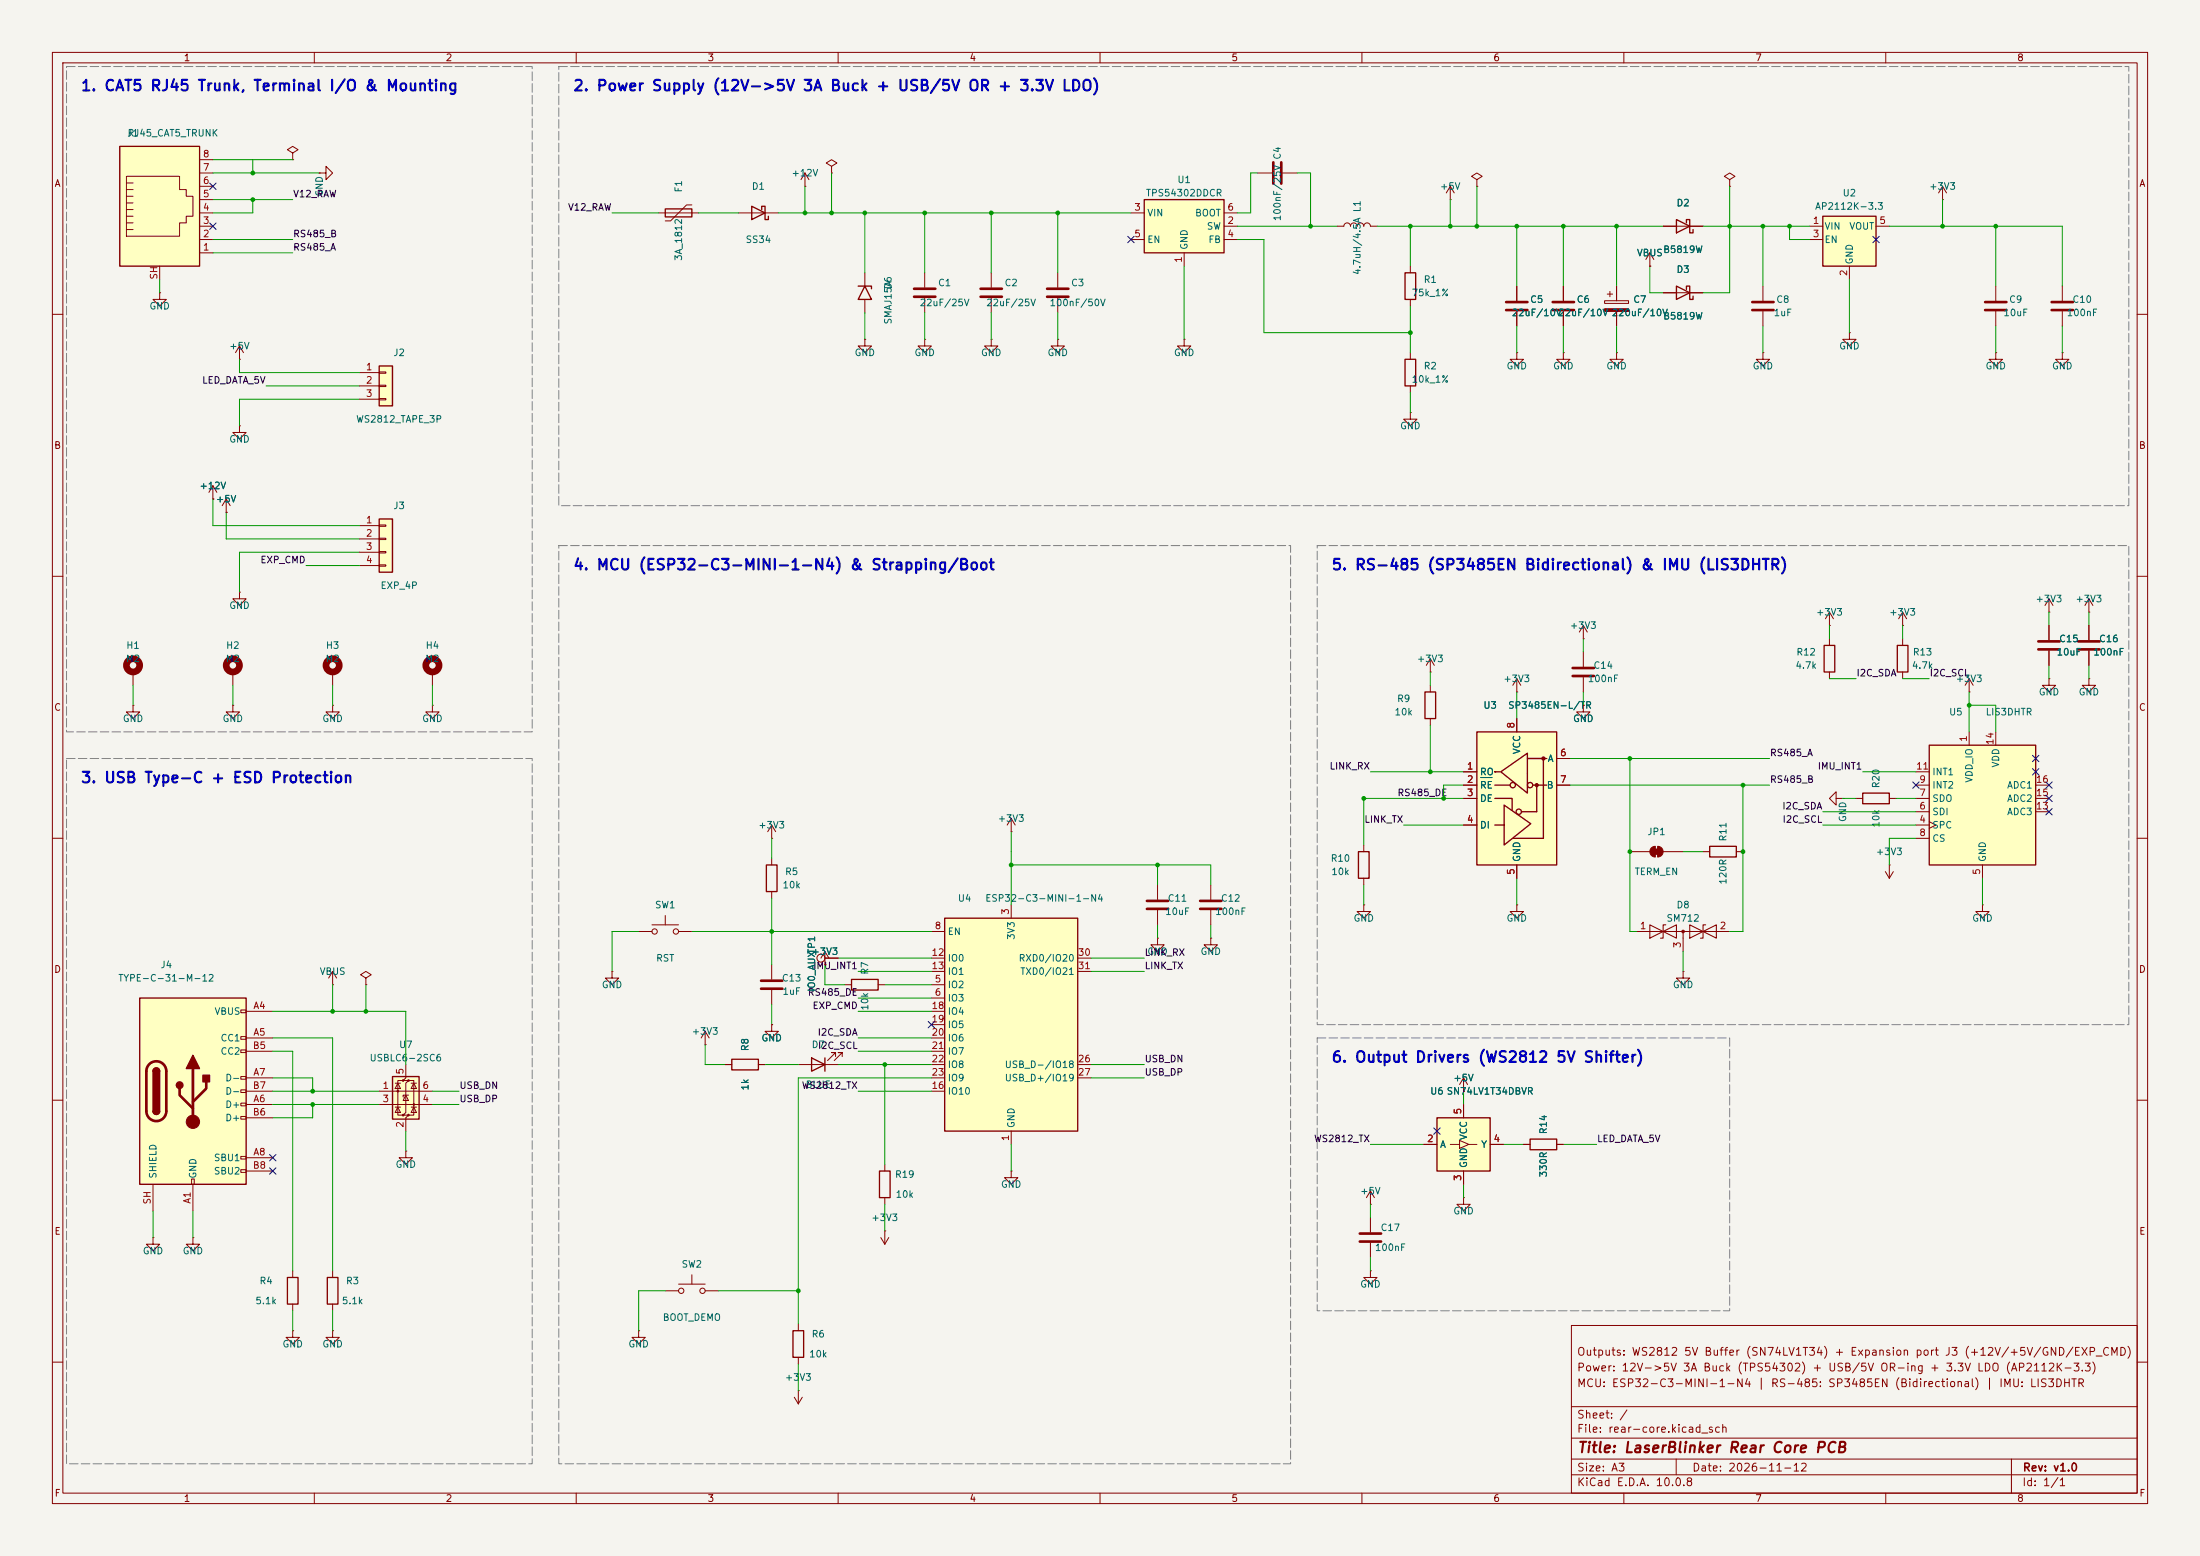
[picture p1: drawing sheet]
<svg xmlns="http://www.w3.org/2000/svg" width="420mm" height="297mm" viewBox="0 0 420 297" stroke-linecap="round" stroke-linejoin="round" font-family="sans-serif">
<path d="M0 0h420v297h-420z" fill="#f5f4ef" stroke="#f5f4ef" stroke-width=".19"/>
<g fill="none" stroke="#840000" stroke-width=".19">
<path d="M10 10h400v277h-400zM12 12h396v273h-396zM60 10v2M110 10v2M160 10v2M210 10v2M260 10v2M310 10v2M360 10v2M132.1 39.1h-1l-3.1 3.1h-1M153.7 35.6h.1M153.7 33l-.8 1.3"/>
<path d="M153.7 33l.7 1.3M153.7 33v2.6M158.7 31.8l1.1-.7-1.1-.6-1 .6 1 .7v1.2M158.7 33h.1M240 33h2.8M244.9 33h2.7M276.9 38.1h.1M276.9 35.6l-.8 1.2M276.9 35.6l.7 1.2M276.9 35.6v2.5M281.9 34.3l1.1-.6-1.1-.7-1 .7 1 .6v1.3M281.9 35.6h.1"/>
<path d="M330.2 34.3l1-.6-1-.7-1 .7 1 .6v1.3M330.2 35.6h.1M125.7 40.6h7.6M141 40.6h7.6M165.1 52.1v2.5M165.1 57.2v2.5M176.5 52.1v2.8M176.5 56.9v2.8M189.2 52.1v2.8M189.2 56.9v2.8M255.3 43.2h1.2a.64 .64 0 0 1 .7-.7 .64 .64 0 0 1 .6 .7 .64 .64 0 0 1 .6-.7 .64 .64 0 0 1 .7 .7 .64 .64 0 0 1 .6-.7 .64 .64 0 0 1 .6 .7 .64 .64 0 0 1 .7-.7 .64 .64 0 0 1 .6 .7h1.3M269.2 50.8v1.3"/>
<path d="M269.2 57.2v1.2M289.6 54.6v2.8M289.6 59.4v2.8M298.4 54.6v2.8M298.4 59.4v2.8M306.3 57.4h4.6v.5h-4.6zM306.8 56.1h1M307.3 55.6v1M308.6 54.6v2.8M308.6 59.4v2.8M315 50.8h.1M315 48.3l-.8 1.2"/>
<path d="M315 48.3l.7 1.2M315 48.3v2.5M317.5 55.9h7.6M336.5 54.6v2.8M336.5 59.4v2.8M10 60h2M165.1 64.8v1.2h1.3l-1.3 1.3-1.3-1.3h1.3M165.1 64.8h.1M176.5 64.8v1.2h1.3l-1.3 1.3-1.2-1.3h1.2M176.5 64.8h.1M189.2 64.8v1.2h1.3l-1.3 1.3-1.2-1.3h1.2M189.2 64.8h.1"/>
<path d="M269.2 78.7v1.3h1.3l-1.3 1.3-1.2-1.3h1.2M269.2 78.7h.1M269.2 67.3v1.3M269.2 73.7v1.2M289.6 67.3v1.3h1.2l-1.2 1.3-1.3-1.3h1.3M289.6 67.3h.1M298.4 67.3v1.3h1.3l-1.3 1.3-1.2-1.3h1.2M298.4 67.3h.1M308.6 67.3v1.3h1.3l-1.3 1.3-1.3-1.3h1.3M308.6 67.3h.1M336.5 67.3v1.3h1.3l-1.3 1.3-1.2-1.3h1.2M336.5 67.3h.1"/>
<path d="M408 60h2M10 110h2M391.2 116.8h.1M391.2 114.3l-.8 1.3M391.2 114.3l.7 1.3M391.2 114.3v2.5M398.8 116.8h.1M398.8 114.3l-.8 1.3M398.8 114.3l.7 1.3M398.8 114.3v2.5M408 110h2M349.2 121.9v1.3"/>
<path d="M349.2 128.3v1.2M398.8 129.5v1.3h1.2l-1.2 1.3-1.3-1.3h1.3M398.8 129.5h.1M10 160h2M408 160h2M10 210h2M408 210h2M300 253h108v32h-108zM10 260h2M300 278.5h108M300 274.5h108M300 268.5h108"/>
<path d="M320 278.5v3M384 278.5v6.5M408 260h2M60 285v2M110 285v2M160 285v2M210 285v2M260 285v2M300 281.5h108M310 285v2M360 285v2"/>
</g>
<path d="M127 39.9h5.1v1.5h-5.1zM143.5 39.4l2.5 1.2-2.5 1.3zM145.4 40v-.6h.6v2.5h.7v-.6M163.8 54.6h2.6v.5M165.1 54.6l1.3 2.6h-2.6zM268.2 52.1h2.1v5.1h-2.1zM320 54.6l2.6 1.3-2.6 1.3zM321.9 55.2v-.6h.7v2.6h.6v-.7M268.2 68.6h2.1v5.1h-2.1zM348.2 123.2h2.1v5.1h-2.1z" fill="none" stroke="#840000" stroke-width=".25"/>
<path d="M243.1 31v4.1M244.6 31v4.1M174.5 55.1h4.1M174.5 56.6h4.1M187.2 55.1h4.1M187.2 56.6h4.1M287.5 57.7h4.1M287.5 59.2h4.1M296.4 57.7h4.1M296.4 59.2h4.1M334.5 57.7h4.1M334.5 59.2h4.1" fill="none" stroke="#840000" stroke-width=".51"/>
<path d="M306.3 58.9h4.6v.5h-4.6z" fill="#840000" stroke="#840000" stroke-width=".19"/>
<path d="M218.4 38.1h15.3v10.2h-15.3z" fill="#ffffc2"/>
<path d="M218.4 38.1h15.3v10.2h-15.3z" fill="none" stroke="#840000" stroke-width=".25"/>
<g fill="none" stroke="#840000" stroke-width=".19">
<path d="M201.9 52.1v2.8M201.9 56.9v2.8M215.9 40.6h2.5M215.9 45.7h2.5M226.1 48.3v2.5M233.7 43.2h2.5M233.7 40.6h2.5M233.7 45.7h2.5M201.9 64.8v1.2h1.3l-1.3 1.3-1.2-1.3h1.2M201.9 64.8h.1M226.1 64.8v1.2h1.2l-1.2 1.3-1.3-1.3h1.3M226.1 64.8h.1"/>
<path d="M398.8 119.4v2.8M302.3 134.6v1.3h1.2l-1.2 1.3-1.3-1.3h1.3M302.3 134.6h.1M398.8 124.2v2.8M63.5 188h.1M63.5 185.4l-.8 1.3M63.5 185.4l.8 1.3M63.5 185.4v2.6M69.8 186.7l1.1-.6-1.1-.7-1 .7 1 .6v1.3M69.8 188h.1"/>
</g>
<path d="M199.9 55.1h4.1M199.9 56.6h4.1M396.7 122.4h4.1M396.7 124h4.1" fill="none" stroke="#840000" stroke-width=".51"/>
<path d="M74.9 205.5h5.1v8.1h-5.1z" fill="#ffffc2"/>
<g fill="#840000">
<circle cx="75.9" cy="208.3" r=".25"/>
<circle cx="77" cy="206.2" r=".25"/>
<circle cx="77" cy="212.9" r=".25"/>
<circle cx="78" cy="206.2" r=".25"/>
<circle cx="78" cy="212.9" r=".25"/>
<circle cx="79" cy="210.8" r=".25"/>
</g>
<g fill="none" stroke="#840000" stroke-width=".19">
<path d="M72.4 208.3h10.1M72.4 210.8h10.1M75.4 211.3h1.1M75.4 206.8h1.1M75.9 206.8l.6 1h-1.1zM75.9 211.3l.6 1h-1.1zM77 206.2h-1.1v6.7h1.1M77.5 203.2v2.5l-.5 .5h1l-.5 .6v5.5l-.5 .6h1l-.5 .5v2.5M77.5 209l.5 1.1h-1zM78 209h-1v.4M78 206.2h1v6.7h-1M78.5 211.3h1"/>
<path d="M78.5 206.8h1M79 206.8l.5 1h-1zM79 211.3l.5 1h-1z"/>
</g>
<path d="M74.9 205.5h5.1v8.1h-5.1z" fill="none" stroke="#840000" stroke-width=".25"/>
<path d="M26.7 190.5h20.3v35.6h-20.3z" fill="#ffffc2"/>
<g fill="none" stroke="#840000" stroke-width=".19">
<path d="M273 128.3h.1M273 125.7l-.7 1.3M273 125.7l.8 1.3M273 125.7v2.6M273 130.8v1.3M273 137.2v1.2M289.6 132.1h.1M289.6 129.5l-.8 1.3M289.6 129.5l.7 1.3M289.6 129.5v2.6M302.3 124.5v2.8M302.3 129.3v2.8"/>
<path d="M46 192.8h1v.5h-1zM46 197.9h1v.5h-1zM47 193h5.1M47 198.1h5.1M46 200.4h1v.5h-1zM46 205.5h1v.5h-1zM46 208h1v.5h-1zM46 210.6h1v.5h-1zM46 213.1h1v.5h-1zM47 210.8h5.1M47 205.7h5.1M47 200.7h5.1"/>
<path d="M47 213.4h5.1M47 208.3h5.1M29.2 236.2v1.3h1.3l-1.3 1.3-1.3-1.3h1.3M29.2 236.2h.1M29.2 226.1v5M36.6 225h.5v1.1h-.5zM36.8 236.2v1.3h1.3l-1.3 1.3-1.2-1.3h1.2M36.8 236.2h.1M36.8 226.1v5M46 220.7h1v.5h-1zM46 223.3h1v.5h-1zM47 221h5.1"/>
<path d="M47 223.5h5.1"/>
</g>
<path d="M272 132.1h2.1v5.1h-2.1zM26.7 190.5h20.3v35.6h-20.3zM29.2 204.5a.64 .64 0 0 1 .6-.7 .64 .64 0 0 1 .7 .7M29.2 212.1a.64 .64 0 0 0 .6 .6 .64 .64 0 0 0 .7-.6" fill="none" stroke="#840000" stroke-width=".25"/>
<path d="M300.2 127.5h4.1M300.2 129h4.1M28.5 203.1a1.9 1.9 0 0 1 2.1-.4 1.9 1.9 0 0 1 1.1 1.8v7.6a1.91 1.91 0 0 1-1.9 1.9 1.91 1.91 0 0 1-1.9-1.9v-7.8l.2-.6zM34.3 207.8v1.2l2.5 2.6M36.8 204v10.1M39.4 206.5v1.3l-2.6 2.5" fill="none" stroke="#840000" stroke-width=".51"/>
<g fill="#840000" stroke="#840000" stroke-width=".25">
<path d="M29.2 204.5h1.3v7.6h-1.3z"/>
<path d="M29.4 204a.64 .64 0 0 1 .7-.1 .64 .64 0 0 1 .4 .6h-1.3z"/>
<path d="M29.2 212.1h1.3a.64 .64 0 0 1-.7 .6 .64 .64 0 0 1-.6-.6z"/>
<path d="M36.8 201.4l1.3 2.6h-2.5z"/>
<path d="M38.7 205.2h1.3v1.3h-1.3z"/>
<circle cx="34.3" cy="207.1" r=".63"/>
</g>
<circle cx="36.8" cy="214.1" r="1.27" fill="#840000" stroke="#840000" stroke-width=".19"/>
<path d="M281.9 139.7h15.3v25.4h-15.3z" fill="#ffffc2"/>
<g fill="none" stroke="#840000" stroke-width=".25">
<path d="M281.9 139.7h15.3v25.4h-15.3zM285.4 152.4h3.3v2.3M285.4 149.9h2.9M285.4 157.5h1.6M285.5 147.3h-.1h1M286.5 147.3l5.1-3.5v7.6zM287.1 153.7l5.1 3.5-5.1 4.1zM291.6 144.8h3.7M292.6 149.9h2.7M293.4 149.9v5h-3M294.6 144.8v15.2h-5.7M259.3 162.6h2.1v5h-2.1z"/>
<path d="M326.4 161.5h5.1v2.1h-5.1z"/>
<circle cx="288.8" cy="149.9" r=".51"/>
<circle cx="289.9" cy="154.9" r=".51"/>
<circle cx="292.1" cy="149.9" r=".51"/>
</g>
<g fill="#840000" stroke="#840000" stroke-width=".25">
<circle cx="293.4" cy="149.9" r=".28"/>
<circle cx="294.6" cy="144.8" r=".28"/>
</g>
<g fill="none" stroke="#840000" stroke-width=".19">
<path d="M302.3 119.4l-.8 1.3M302.3 119.4l.7 1.3M302.3 119.4v2.5M349.2 119.4h.1M349.2 116.8l-.7 1.3M349.2 116.8l.8 1.3M349.2 116.8v2.6M363.2 119.4h.1M363.2 116.8l-.7 1.3M363.2 116.8l.8 1.3M363.2 116.8v2.6M289.6 137.2v2.5"/>
<path d="M302.3 121.9h.1M279.4 147.3h2.5M279.4 149.9h2.5M279.4 152.4h2.5M279.4 157.5h2.5M297.2 149.9h2.5M297.2 144.8h2.5M260.3 172.7v1.3h1.3l-1.3 1.3-1.2-1.3h1.2M260.3 172.7h.1M260.3 161.3v1.3M260.3 167.6v1.3M289.6 172.7v1.3h1.2l-1.2 1.3-1.3-1.3h1.3"/>
<path d="M289.6 172.7h.1M289.6 165.1v2.5M311.1 162.6h3.9M312.4 177.8h17.8M316 161.5v2.1M316.5 161.5v2.1M317.5 162.6h3.8M321.3 177.8v3.8M325.1 162.6h1.3M331.5 162.6h1.2M321.3 185.4v1.3h1.3l-1.3 1.3-1.3-1.3h1.3M321.3 185.4h.1"/>
<path d="M279.4 208.3h.1M279.4 205.7l-.8 1.3M279.4 205.7l.8 1.3M279.4 205.7v2.6M261.6 232.4v2.8M261.6 237.2v2.8"/>
</g>
<path d="M282.7 148.4h2.1" fill="none" stroke="#006464" stroke-width=".19"/>
<path d="M315 176.5v2.6l5-2.6v2.6zM318 176.5h-.5v2.6h-.5M322.6 176.5l5.1 2.6v-2.6l-5.1 2.6zM325.6 176.5h-.5v2.6h-.5" fill="none" stroke="#840000" stroke-width=".2"/>
<g fill="#840000" stroke="#840000" stroke-width=".19">
<path d="M315.7 162.1h1v1h-1z"/>
<path d="M315.3 161.8l.7-.3v2.1a1.02 1.02 0 0 1-1-.7 1.02 1.02 0 0 1 .3-1.1z"/>
<path d="M316.5 161.5a1.02 1.02 0 0 1 1 1.1 1.02 1.02 0 0 1-1 1z"/>
<circle cx="321.3" cy="177.8" r=".25"/>
</g>
<path d="M259.6 235.5h4.1M259.6 237h4.1" fill="none" stroke="#840000" stroke-width=".51"/>
<path d="M274.3 213.4h10.2v10.1h-10.2z" fill="#ffffc2"/>
<path d="M274.3 213.4h10.2v10.1h-10.2zM292.1 217.4h5.1v2.1h-5.1zM54.9 243.8h2v5.1h-2zM62.5 243.8h2v5.1h-2z" fill="none" stroke="#840000" stroke-width=".25"/>
<g fill="none" stroke="#840000" stroke-width=".19">
<path d="M44.4 128.3v2.5M359.9 166.4l.8 1.2M360.7 165.1h.1M360.7 165.1v2.5M361.4 166.4l-.7 1.2M378.5 172.7v1.3h1.2l-1.2 1.3-1.3-1.3h1.3M378.5 172.7h.1M77.5 219.7v1.3h1.2l-1.2 1.2-1.3-1.2h1.3M77.5 219.7h.1M271.8 218.4h2.5M276.9 218.4h1.7M278.6 217.7l1.8 .7-1.8 .8z"/>
<path d="M279.4 210.8v2.6M280.4 218.4h1.5M284.5 218.4h2.5M290.8 218.4h1.3M297.2 218.4h1.2M261.6 229.9h.1M261.6 227.3l-.7 1.3M261.6 227.3l.8 1.3M261.6 227.3v2.6M279.4 228.6v1.3h1.3l-1.3 1.2-1.3-1.2h1.3M279.4 228.6h.1M279.4 223.5v2.6"/>
<path d="M55.9 254v1.3h1.2l-1.2 1.2-1.3-1.2h1.3M55.9 254h.1M55.9 242.6v1.2M55.9 248.9v1.3M63.5 254v1.3h1.3l-1.3 1.2-1.3-1.2h1.3M63.5 254h.1M63.5 242.6v1.2M63.5 248.9v1.3M261.6 242.6v1.2h1.3l-1.3 1.3-1.3-1.3h1.3M261.6 242.6h.1"/>
</g>
<circle cx="44.4" cy="127" r="1.27" fill="none" stroke="#840000" stroke-width="1.3"/>
<path d="M368.3 142.2h20.3v22.9h-20.3z" fill="#ffffc2"/>
<path d="M362.2 123.2h2v5.1h-2zM355.6 151.4h5.1v2h-5.1zM368.3 142.2h20.3v22.9h-20.3z" fill="none" stroke="#840000" stroke-width=".25"/>
<g fill="none" stroke="#840000" stroke-width=".19">
<path d="M381 54.6v2.8M381 59.4v2.8M353.1 63.5v1.3h1.2l-1.2 1.2-1.3-1.2h1.3M353.1 63.5h.1M381 67.3v1.3h1.3l-1.3 1.3-1.3-1.3h1.3M381 67.3h.1M391.2 119.4v2.8M363.2 121.9v1.3M363.2 128.3v1.2M375.9 132.1h.1M375.9 129.5v2.6M375.9 139.7v2.5"/>
<path d="M375.9 129.5l-.7 1.3M375.9 129.5l.8 1.3M381 139.7v2.5M391.2 129.5v1.3h1.2l-1.2 1.3-1.3-1.3h1.3M391.2 129.5h.1M391.2 124.2v2.8M350.5 152.4v-1.3l-1.3 1.3 1.3 1.3v-1.3h1.3M351.8 152.4h.1M354.3 152.4h1.3M360.7 152.4h1.2M365.8 157.5h2.5M365.8 154.9h2.5"/>
<path d="M365.8 152.4h2.5M365.8 149.9h2.5M365.8 147.3h2.5M368.3 156.8l1.3 .7-1.3 .6M388.6 154.9h2.6M388.6 152.4h2.6M388.6 149.9h2.6M365.8 160h2.5M378.5 165.1v2.5"/>
</g>
<path d="M379 57.7h4M379 59.2h4M389.1 122.4h4.1M389.1 124h4.1" fill="none" stroke="#840000" stroke-width=".51"/>
<path d="M348 41.3h10.1v9.5h-10.1z" fill="#ffffc2"/>
<path d="M320 41.9l2.6 1.3-2.6 1.3zM321.9 42.5v-.6h.7v2.6h.6v-.7M348 41.3h10.1v9.5h-10.1zM162.6 186.9h5v2.1h-5z" fill="none" stroke="#840000" stroke-width=".25"/>
<g fill="none" stroke="#840000" stroke-width=".19">
<path d="M370.8 38.1h.1M370.8 35.6l-.7 1.2M370.8 35.6l.8 1.2M370.8 35.6v2.5M317.5 43.2h7.6M345.4 43.2h2.6M345.4 45.7h2.6M353.1 50.8v2.5M358.1 43.2h2.6M393.7 54.6v2.8M393.7 59.4v2.8M393.7 67.3v1.3h1.3l-1.3 1.3-1.3-1.3h1.3"/>
<path d="M393.7 67.3h.1M193 158.8h.1M193 156.2l-.7 1.3M193 156.2l.8 1.3M193 156.2v2.6M221 179.1v1.2h1.2l-1.2 1.3-1.3-1.3h1.3M221 179.1h.1M221 168.9v2.8M221 173.7v2.8M231.1 179.1v1.2h1.3l-1.3 1.3-1.2-1.3h1.2M231.1 179.1h.1M231.1 168.9v2.8"/>
<path d="M231.1 173.7v2.8M161.3 188h1.3M167.6 188h1.3M193 223.5v1.3h1.3l-1.3 1.3-1.2-1.3h1.2M193 223.5h.1"/>
</g>
<path d="M391.7 57.7h4M391.7 59.2h4M218.9 172h4.1M218.9 173.5h4.1M229.1 172h4.1M229.1 173.5h4.1" fill="none" stroke="#840000" stroke-width=".51"/>
<path d="M180.3 175.3h25.4v40.6h-25.4z" fill="#ffffc2"/>
<path d="M146.3 165.1h2v5.1h-2zM180.3 175.3h25.4v40.6h-25.4zM139.7 202.2h5.1v2h-5.1zM154.9 201.9l2.6 1.3-2.6 1.3zM157.5 201.9v2.6M167.9 223.5h2v5.1h-2zM151.4 254h2v5.1h-2z" fill="none" stroke="#840000" stroke-width=".25"/>
<g fill="none" stroke="#840000" stroke-width=".19">
<path d="M63.5 134.6v1.3h1.3l-1.3 1.3-1.3-1.3h1.3M63.5 134.6h.1M63.5 128.3v2.5M82.5 134.6v1.3h1.3l-1.3 1.3-1.2-1.3h1.2M82.5 134.6h.1M82.5 128.3v2.5M147.3 157.5l-.7 1.3M147.3 157.5l.8 1.3M147.3 157.5v2.5M121.9 177.8h2.6M124.5 176.5h5M127 174.8v1.7"/>
<path d="M129.5 177.8h2.6M147.3 160h.1M147.3 163.8v1.3M147.3 170.2v1.3M177.8 177.8h2.5M193 172.7v2.6M116.8 185.4v1.3h1.3l-1.3 1.3-1.2-1.3h1.2M116.8 185.4h.1M134.6 199.4h.1M134.6 196.9l-.7 1.2M134.6 196.9l.8 1.2M134.6 196.9v2.5"/>
<path d="M147.3 195.6v1.3h1.3l-1.3 1.2-1.3-1.2h1.3M147.3 195.6h.1M147.3 184.2v2.7M147.3 189v2.8M157.5 184.2h.1M157.5 182.9h2.5M157.5 181.6l-.8 1.3M157.5 181.6l.7 1.3M157.5 181.6v2.6M177.8 188h2.5M177.8 190.5h2.5M177.8 182.9h2.5"/>
<path d="M177.8 185.4h2.5M177.8 193h2.5M177.8 195.6h2.5M177.8 198.1h2.5M205.7 182.9h2.6M205.7 185.4h2.6M138.4 203.2h1.3M144.8 203.2h1.2M152.4 203.2h7.6M159.5 201.7v-.8h-.8h.8l-1.5 1.5M160.8 201.7v-.8h-.8h.8l-1.5 1.5M177.8 208.3h2.5"/>
<path d="M177.8 200.7h2.5M177.8 203.2h2.5M177.8 205.7h2.5M193 215.9v2.5M205.7 203.2h2.6M205.7 205.7h2.6M168.1 236.2l.8 1.3M168.9 234.9h.1M168.9 222.2v1.3M168.9 228.6v1.3M168.9 234.9v2.6M169.7 236.2l-.8 1.3"/>
<path d="M121.9 254v1.3h1.3l-1.3 1.2-1.3-1.2h1.3M121.9 254h.1M127 246.4h2.5M129.5 245.1h5.1M132.1 243.3v1.8M134.6 246.4h2.6M152.4 252.7v1.3M152.4 259.1v1.2M151.6 266.7l.8 1.3M152.4 265.4h.1M152.4 265.4v2.6M153.2 266.7l-.8 1.3"/>
<circle cx="125" cy="177.8" r=".51"/>
<circle cx="129" cy="177.8" r=".51"/>
<circle cx="156.7" cy="182.9" r=".76"/>
<circle cx="130" cy="246.4" r=".51"/>
<circle cx="134.1" cy="246.4" r=".51"/>
</g>
<g fill="none" stroke="#840000" stroke-width="1.3">
<circle cx="63.5" cy="127" r="1.27"/>
<circle cx="82.5" cy="127" r="1.27"/>
</g>
<path d="M145.3 187.2h4.1M145.3 188.7h4.1" fill="none" stroke="#840000" stroke-width=".51"/>
<path d="M72.4 99.1h2.5v10.1h-2.5z" fill="#ffffc2"/>
<path d="M72.4 99.1h2.5v10.1h-2.5z" fill="none" stroke="#840000" stroke-width=".25"/>
<path d="M30.5 55.9v1.3h1.2l-1.2 1.2-1.3-1.2h1.3M30.5 55.9h.1M45.7 81.3v1.3h1.3l-1.3 1.2-1.3-1.2h1.3M45.7 81.3h.1M68.6 100.3h3.8M68.6 102.9h3.8M68.6 105.4h3.8M68.6 108h3.8M72.4 100.2h1.3v.3h-1.3zM72.4 102.7h1.3v.3h-1.3zM72.4 105.3h1.3v.2h-1.3zM72.4 107.8h1.3v.3h-1.3z" fill="none" stroke="#840000" stroke-width=".19"/>
<path d="M72.4 69.9h2.5v7.6h-2.5z" fill="#ffffc2"/>
<path d="M72.4 69.9h2.5v7.6h-2.5z" fill="none" stroke="#840000" stroke-width=".25"/>
<path d="M55.9 29.2l1-.6-1-.7-1 .7 1 .6v1.3M55.9 30.5h.1M45.7 68.6h.1M45.7 66l-.7 1.3M45.7 66l.8 1.3M45.7 66v2.6M68.6 71.1h3.8M68.6 73.7h3.8M68.6 76.2h3.8M72.4 71h1.3v.2h-1.3zM72.4 73.5h1.3v.3h-1.3zM72.4 76.1h1.3v.2h-1.3z" fill="none" stroke="#840000" stroke-width=".19"/>
<path d="M22.9 27.9h15.2v22.9h-15.2z" fill="#ffffc2"/>
<g fill="none" stroke="#840000" stroke-width=".19">
<path d="M24.1 38.7h1.3M24.1 33.7h10.2v2.5h1.3v1.3h1.2v3.8h-1.2v1.2h-1.3v2.6h-10.2zM24.1 37.5h1.3M24.1 34.9h1.3M24.1 36.2h1.3M38.1 38.1h2.5M38.1 35.6h2.5M38.1 33h2.5M38.1 30.5h2.5M61 33h1.2v-1.2l1.3 1.2-1.3 1.3v-1.3M61 33h.1M24.1 40h1.3"/>
<path d="M24.1 41.3h1.3M24.1 42.5h1.3M24.1 43.8h1.3M30.5 50.8v2.5M38.1 48.3h2.5M38.1 45.7h2.5M38.1 43.2h2.5M38.1 40.6h2.5M289.6 54.6v2.8M289.6 59.4v2.8M298.4 54.6v2.8M298.4 59.4v2.8"/>
<path d="M308.6 54.6v2.8M308.6 59.4v2.8M315 50.8h.1M317.5 43.2h2.5M317.5 55.9h2.5M322.6 43.2h2.5M322.6 55.9h2.5M40.6 95.3h.1M40.6 92.7l-.7 1.3M40.6 92.7l.8 1.3M40.6 92.7v2.6M43.2 97.8h.1"/>
<path d="M43.2 95.3l-.8 1.2M43.2 95.3l.7 1.2M43.2 95.3v2.5M45.7 113v1.3h1.3l-1.3 1.3-1.3-1.3h1.3M45.7 113h.1M391.2 119.4v2.8M398.8 119.4v2.8M25.4 134.6v1.3h1.3l-1.3 1.3-1.3-1.3h1.3M25.4 134.6h.1M25.4 128.3v2.5M44.4 134.6v1.3h1.3l-1.3 1.3-1.2-1.3h1.2M44.4 134.6h.1"/>
<path d="M289.6 137.2v2.5M302.3 134.6h.1M391.2 124.2v2.8M398.8 124.2v2.8M279.4 147.3h2.5M279.4 149.9h2.5M279.4 152.4h2.5M279.4 157.5h2.5M297.2 149.9h2.5M297.2 144.8h2.5M289.6 165.1v2.5M147.3 195.6h.1"/>
<path d="M157.5 184.2h.1M157.5 182.9h2.5M138.4 203.2h1.3M144.8 203.2h1.2M271.8 218.4h2.5M279.4 208.3h.1M279.4 210.8v2.6M284.5 218.4h2.5M290.8 218.4h1.3M297.2 218.4h1.2M279.4 223.5v2.6"/>
</g>
<path d="M22.9 27.9h15.2v22.9h-15.2z" fill="none" stroke="#840000" stroke-width=".25"/>
<circle cx="25.4" cy="127" r="1.27" fill="none" stroke="#840000" stroke-width="1.3"/>
<g fill="none" stroke="#009600" stroke-width=".19">
<path d="M40.6 33h20.4M40.6 38.1h15.3M40.6 30.5h15.3M48.3 38.1v2.5h-7.7M48.3 30.5v2.5M153.7 35.6v5M158.7 33v7.6M240 33h-1.2v7.6h-2.6M247.6 33h2.6v10.2M276.9 38.1v5.1M281.9 35.6v7.6M330.2 35.6v20.3h-5.1"/>
<path d="M370.8 38.1v5.1M30.5 53.3v2.6M40.6 45.7h15.3M40.6 48.3h15.3M116.8 40.6h8.9M133.3 40.6h7.7M148.6 40.6h67.3M165.1 40.6v11.5M165.1 59.7v5.1M176.5 40.6v11.5M176.5 59.7v5.1M189.2 40.6v11.5"/>
<path d="M189.2 59.7v5.1M201.9 40.6v11.5M201.9 59.7v5.1M226.1 50.8v14M236.2 43.2h19.1M236.2 45.7h5.1v17.8h27.9M262.9 43.2h54.6M269.2 43.2v7.6M269.2 58.4v8.9M289.6 43.2v11.4M298.4 43.2v11.4M308.6 43.2v11.4"/>
<path d="M315 50.8v5.1h2.5M325.1 43.2h20.3M336.5 43.2v11.4M341.6 43.2v2.5h3.8M353.1 53.3v10.2M360.7 43.2h33v11.4M381 43.2v11.4M45.7 68.6v2.5h22.9M50.8 73.7h17.8M68.6 76.2h-22.9v5.1M269.2 74.9v3.8M289.6 62.2v5.1"/>
<path d="M298.4 62.2v5.1M308.6 62.2v5.1M336.5 62.2v5.1M381 62.2v5.1M393.7 62.2v5.1M40.6 95.3v5h28M43.2 97.8v5.1h25.4M58.4 108h10.2M68.6 105.4h-22.9v7.6M349.2 119.4v2.5M363.2 119.4v2.5M391.2 116.8v2.6"/>
<path d="M398.8 116.8v2.6M25.4 130.8v3.8M44.4 130.8v3.8M63.5 130.8v3.8M82.5 130.8v3.8M273 128.3v2.5M273 138.4v8.9M289.6 132.1v5.1M302.3 121.9v2.6M302.3 132.1v2.5M349.2 129.5h5.1M363.2 129.5h5.1"/>
<path d="M375.9 134.6h5.1v5.1M375.9 132.1v7.6M391.2 127v2.5M398.8 127v2.5M193 158.8v13.9M261.6 147.3h17.8M268 157.5h11.4M279.4 149.9h-3.8v2.5M279.4 152.4h-19.1v8.9M299.7 144.8h38.1M299.7 149.9h38.1M311.1 144.8v33h1.3"/>
<path d="M332.7 149.9v27.9h-2.5M348 154.9h17.8M348 157.5h17.8M351.8 152.4h2.5M355.6 147.3h10.2M361.9 152.4h3.9M121.9 177.8h-5.1v7.6M132.1 177.8h45.7M147.3 160v3.8M147.3 171.5v12.7M193 165.1h38.1v3.8M221 165.1v3.8"/>
<path d="M221 176.5v2.6M231.1 176.5v2.6M260.3 168.9v3.8M289.6 167.6v5.1M321.3 162.6h3.8M365.8 160h-5.1v5.1M378.5 167.6v5.1M52.1 193h25.4v10.2M52.1 198.1h11.4v44.5M63.5 188v5M69.8 188v5M134.6 199.4v3.8h3.8"/>
<path d="M147.3 191.8v3.8M157.5 184.2v3.8h3.8M160 182.9h17.8M163.8 198.1h14M163.8 193h14M163.8 190.5h14M163.8 185.4h14M168.9 188h8.9M208.3 182.9h10.1M208.3 185.4h10.1M321.3 181.6v3.8M52.1 208.3h20.3"/>
<path d="M52.1 205.7h7.6v2.6M52.1 210.8h20.3M52.1 200.7h3.8v41.9M59.7 210.8v2.6h-7.6M77.5 215.9v3.8M82.5 208.3h5.1M82.5 210.8h5.1M146 203.2h6.4M160 203.2h17.8M163.8 208.3h14M163.8 200.7h14M168.9 203.2v19"/>
<path d="M177.8 205.7h-25.4v47M193 218.4v5.1M208.3 203.2h10.1M208.3 205.7h10.1M261.6 218.4h10.2M279.4 208.3v2.5M287 218.4h3.8M298.4 218.4h6.4M29.2 231.1v5.1M36.8 231.1v5.1M168.9 229.9v5M261.6 229.9v2.5"/>
<path d="M279.4 226.1v2.5M55.9 250.2v3.8M63.5 250.2v3.8M127 246.4h-5.1v7.6M137.2 246.4h15.2M261.6 240v2.6M152.4 260.3v5.1"/>
</g>
<g fill="none" stroke="#000084" stroke-width=".19">
<path d="M40 35l1.2 1.2M41.2 35l-1.2 1.2M40 42.6l1.2 1.2M41.2 42.6l-1.2 1.2M215.3 45.1l1.2 1.2M216.5 45.1l-1.2 1.2M357.5 45.1l1.2 1.2M358.7 45.1l-1.2 1.2M365.2 149.3l1.2 1.2M366.4 149.3l-1.2 1.2M388 146.7l1.2 1.2M388 144.2l1.2 1.2"/>
<path d="M389.2 144.2l-1.2 1.2M389.2 146.7l-1.2 1.2M390.6 151.8l1.2 1.2M390.6 149.3l1.2 1.2M390.6 154.3l1.2 1.2M391.8 151.8l-1.2 1.2M391.8 149.3l-1.2 1.2M391.8 154.3l-1.2 1.2M177.2 195l1.2 1.2M178.4 195l-1.2 1.2M273.7 215.3l1.2 1.2M274.9 215.3l-1.2 1.2"/>
<path d="M51.5 222.9l1.2 1.2M51.5 220.4l1.2 1.2M52.7 222.9l-1.2 1.2M52.7 220.4l-1.2 1.2"/>
</g>
<path d="M12.7 12.7h88.9v127h-88.9zM106.7 12.7h299.7v83.8h-299.7zM106.7 104.1h139.7v175.3h-139.7zM251.5 104.1h154.9v91.5h-154.9zM12.7 144.8h88.9v134.6h-88.9zM251.5 198.1h78.7v52.1h-78.7z" fill="none" stroke="#828282" stroke-width=".19" stroke-dasharray="1.6 .6"/>
<path d="M282.7 148.4h2.1" fill="none" stroke="#006464" stroke-width=".19"/>
<g fill="#009600">
<circle cx="48.3" cy="38.1" r=".46"/>
<circle cx="48.3" cy="33" r=".46"/>
<circle cx="63.5" cy="193" r=".46"/>
<circle cx="69.8" cy="193" r=".46"/>
<circle cx="59.7" cy="208.3" r=".46"/>
<circle cx="59.7" cy="210.8" r=".46"/>
<circle cx="168.9" cy="203.2" r=".46"/>
<circle cx="152.4" cy="246.4" r=".46"/>
<circle cx="147.3" cy="177.8" r=".46"/>
<circle cx="193" cy="165.1" r=".46"/>
<circle cx="221" cy="165.1" r=".46"/>
<circle cx="153.7" cy="40.6" r=".46"/>
<circle cx="176.5" cy="40.6" r=".46"/>
<circle cx="189.2" cy="40.6" r=".46"/>
<circle cx="201.9" cy="40.6" r=".46"/>
<circle cx="250.2" cy="43.2" r=".46"/>
<circle cx="158.7" cy="40.6" r=".46"/>
<circle cx="165.1" cy="40.6" r=".46"/>
<circle cx="332.7" cy="149.9" r=".46"/>
<circle cx="332.7" cy="162.6" r=".46"/>
<circle cx="375.9" cy="134.6" r=".46"/>
<circle cx="269.2" cy="43.2" r=".46"/>
<circle cx="269.2" cy="63.5" r=".46"/>
<circle cx="276.9" cy="43.2" r=".46"/>
<circle cx="281.9" cy="43.2" r=".46"/>
<circle cx="289.6" cy="43.2" r=".46"/>
<circle cx="298.4" cy="43.2" r=".46"/>
<circle cx="308.6" cy="43.2" r=".46"/>
<circle cx="330.2" cy="43.2" r=".46"/>
<circle cx="336.5" cy="43.2" r=".46"/>
<circle cx="341.6" cy="43.2" r=".46"/>
<circle cx="370.8" cy="43.2" r=".46"/>
<circle cx="381" cy="43.2" r=".46"/>
<circle cx="311.1" cy="144.8" r=".46"/>
<circle cx="275.6" cy="152.4" r=".46"/>
<circle cx="311.1" cy="162.6" r=".46"/>
<circle cx="260.3" cy="152.4" r=".46"/>
<circle cx="273" cy="147.3" r=".46"/>
</g>
<g font-size="2" fill="#0000c2">
<text x="15.3" y="17.9">1. CAT5 RJ45 Trunk, Terminal I/O &amp; Mounting</text>
<text x="109.3" y="17.9">2. Power Supply (12V-&gt;5V 3A Buck + USB/5V OR + 3.3V LDO)</text>
<text x="109.3" y="109.3">4. MCU (ESP32-C3-MINI-1-N4) &amp; Strapping/Boot</text>
<text x="254.1" y="109.3">5. RS-485 (SP3485EN Bidirectional) &amp; IMU (LIS3DHTR)</text>
<text x="15.3" y="150">3. USB Type-C + ESD Protection</text>
<text x="254.1" y="203.3">6. Output Drivers (WS2812 5V Shifter)</text>
</g>
<text font-size="2" fill="#840000" x="301" y="277.8">Title: LaserBlinker Rear Core PCB</text>
<g font-size="1.5" fill="#840000">
<text x="300.9" y="262.1">Power: 12V-&gt;5V 3A Buck (TPS54302) + USB/5V OR-ing + 3.3V LDO (AP2112K-3.3)</text>
<text x="300.9" y="259.1">Outputs: WS2812 5V Buffer (SN74LV1T34) + Expansion port J3 (+12V/+5V/GND/EXP_CMD)</text>
<text x="300.9" y="265.1">MCU: ESP32-C3-MINI-1-N4 | RS-485: SP3485EN (Bidirectional) | IMU: LIS3DHTR</text>
<text x="300.9" y="273.8">File: rear-core.kicad_sch</text>
<text x="300.9" y="271.1">Sheet: /</text>
<text x="300.9" y="281.2">Size: A3</text>
<text x="322.9" y="281.2">Date: 2026-11-12</text>
<text x="386" y="281.2">Rev: v1.0</text>
<text x="300.9" y="284">KiCad E.D.A. 10.0.8</text>
<text x="385.9" y="284">Id: 1/1</text>
</g>
<g font-size="1.3" fill="#840000">
<text x="35" y="12">1</text>
<text x="85" y="12">2</text>
<text x="135" y="12">3</text>
<text x="185" y="12">4</text>
<text x="235" y="12">5</text>
<text x="285" y="12">6</text>
<text x="335" y="12">7</text>
<text x="385" y="12">8</text>
<text x="10.3" y="36">A</text>
<text x="408.3" y="36">A</text>
<text x="10.2" y="86">B</text>
<text x="408.2" y="86">B</text>
<text x="10.2" y="136">C</text>
<text x="408.2" y="136">C</text>
<text x="10.2" y="186">D</text>
<text x="408.2" y="186">D</text>
<text x="10.3" y="236">E</text>
<text x="408.3" y="236">E</text>
<text x="10.3" y="286">F</text>
<text x="35" y="287">1</text>
<text x="85" y="287">2</text>
<text x="135" y="287">3</text>
<text x="185" y="287">4</text>
<text x="235" y="287">5</text>
<text x="285" y="287">6</text>
<text x="335" y="287">7</text>
<text x="385" y="287">8</text>
<text x="408.3" y="286">F</text>
</g>
<g font-size="1.3" fill="#006464">
<text x="24.2" y="26.4">J1</text>
<text x="24.2" y="26.4">RJ45_CAT5_TRUNK</text>
<text x="151" y="34">+12V</text>
<text x="224.7" y="35.3">U1</text>
<text x="61.9" y="37.6" transform="rotate(-90 61.9 37.6)">GND</text>
<text x="130.5" y="36.8" transform="rotate(-90 130.5 36.8)">F1</text>
<text x="143.4" y="36.5">D1</text>
<text x="218.6" y="37.8">TPS54302DDCR</text>
<text x="218.9" y="41.6">VIN</text>
<text x="228" y="41.6">BOOT</text>
<text x="274.8" y="36.5">+5V</text>
<text x="319.9" y="39.7">D2</text>
<text x="346.4" y="40.3">AP2112K-3.3</text>
<text x="351.7" y="37.8">U2</text>
<text x="368.2" y="36.5">+3V3</text>
<text x="142.2" y="46.7">SS34</text>
<text x="218.9" y="46.7">EN</text>
<text x="227" y="47.8" transform="rotate(-90 227 47.8)">GND</text>
<text x="230.3" y="44.1">SW</text>
<text x="230.6" y="46.7">FB</text>
<text x="244.8" y="42.3" transform="rotate(-90 244.8 42.3)">100nF/25V C4</text>
<text x="348.2" y="44.1">VIN</text>
<text x="348.2" y="46.7">EN</text>
<text x="352.9" y="44.1">VOUT</text>
<text x="130.5" y="49.9" transform="rotate(-90 130.5 49.9)">3A_1812</text>
<text x="260" y="52.6" transform="rotate(-90 260 52.6)">4.7uH/4.5A L1</text>
<text x="312.4" y="49.2">VBUS</text>
<text x="317.4" y="48.6">B5819W</text>
<text x="319.9" y="52.4">D3</text>
<text x="354" y="50.6" transform="rotate(-90 354 50.6)">GND</text>
<text x="28.4" y="59.4">GND</text>
<text x="170.5" y="55.3" transform="rotate(-90 170.5 55.3)">D6</text>
<text x="175.5" y="58.7">22uF/25V</text>
<text x="179" y="54.9">C1</text>
<text x="188.2" y="58.7">22uF/25V</text>
<text x="191.7" y="54.9">C2</text>
<text x="200.3" y="58.7">100nF/50V</text>
<text x="204.4" y="54.9">C3</text>
<text x="269.4" y="56.8">75k_1%</text>
<text x="271.7" y="54.3">R1</text>
<text x="292" y="58.1">C5</text>
<text x="300.9" y="58.1">C6</text>
<text x="311.7" y="58.1">C7</text>
<text x="339" y="58.1">C8</text>
<text x="383.4" y="58.1">C9</text>
<text x="395.5" y="58.1">C10</text>
<text x="170.5" y="62" transform="rotate(-90 170.5 62)">SMAJ15A</text>
<text x="288.5" y="60.7">22uF/10V</text>
<text x="297.4" y="60.7">22uF/10V 220uF/10V</text>
<text x="317.4" y="61.3">B5819W</text>
<text x="338.5" y="60.7">1uF</text>
<text x="382.4" y="60.7">10uF</text>
<text x="394.4" y="60.7">100nF</text>
<text x="43.7" y="67">+5V</text>
<text x="75" y="68.3">J2</text>
<text x="163" y="68.3">GND</text>
<text x="174.5" y="68.3">GND</text>
<text x="187.2" y="68.3">GND</text>
<text x="199.9" y="68.3">GND</text>
<text x="224" y="68.3">GND</text>
<text x="271.7" y="70.8">R2</text>
<text x="287.5" y="70.8">GND</text>
<text x="296.4" y="70.8">GND</text>
<text x="306.5" y="70.8">GND</text>
<text x="334.5" y="70.8">GND</text>
<text x="351" y="67">GND</text>
<text x="378.9" y="70.8">GND</text>
<text x="391.6" y="70.8">GND</text>
<text x="269.4" y="73.4">10k_1%</text>
<text x="67.9" y="81">WS2812_TAPE_3P</text>
<text x="267.2" y="82.2">GND</text>
<text x="43.7" y="84.8">GND</text>
<text x="38" y="93.7">+12V</text>
<text x="41.1" y="96.2">+5V</text>
<text x="75" y="97.5">J3</text>
<text x="72.5" y="112.7">EXP_4P</text>
<text x="43.7" y="116.5">GND</text>
<text x="346.6" y="117.8">+3V3</text>
<text x="360.6" y="117.8">+3V3</text>
<text x="388.5" y="115.3">+3V3</text>
<text x="396.1" y="115.3">+3V3</text>
<text x="24" y="124.2">H1</text>
<text x="43.1" y="124.2">H2</text>
<text x="62.1" y="124.2">H3</text>
<text x="81.2" y="124.2">H4</text>
<text x="299.6" y="120.3">+3V3</text>
<text x="342.8" y="125.4">R12</text>
<text x="365.1" y="125.4">R13</text>
<text x="392.5" y="125.4">10uF</text>
<text x="393" y="122.9">C15</text>
<text x="399.5" y="125.4">100nF</text>
<text x="400.6" y="122.9">C16</text>
<text x="23.9" y="126.7">M2</text>
<text x="43" y="126.7">M2</text>
<text x="62" y="126.7">M2</text>
<text x="81.1" y="126.7">M2</text>
<text x="270.4" y="126.7">+3V3</text>
<text x="286.9" y="130.5">+3V3</text>
<text x="303" y="130.5">100nF</text>
<text x="304.1" y="128">C14</text>
<text x="342.6" y="128">4.7k</text>
<text x="364.9" y="128">4.7k</text>
<text x="373.3" y="130.5">+3V3</text>
<text x="266.1" y="136.9">10k</text>
<text x="266.6" y="134.3">R9</text>
<text x="283.1" y="135.6">U3</text>
<text x="287.8" y="135.6">SP3485EN-L/TR</text>
<text x="372" y="136.9">U5</text>
<text x="379" y="136.9">LIS3DHTR</text>
<text x="389.1" y="133">GND</text>
<text x="396.7" y="133">GND</text>
<text x="23.3" y="138.1">GND</text>
<text x="42.4" y="138.1">GND</text>
<text x="61.4" y="138.1">GND</text>
<text x="80.5" y="138.1">GND</text>
<text x="300.2" y="138.1">GND</text>
<text x="282.4" y="148.3">RO</text>
<text x="290.5" y="144.1" transform="rotate(-90 290.5 144.1)">VCC</text>
<text x="295.4" y="145.7">A</text>
<text x="368.8" y="148.3">INT1</text>
<text x="376.9" y="149.5" transform="rotate(-90 376.9 149.5)">VDD_IO</text>
<text x="382" y="146.6" transform="rotate(-90 382 146.6)">VDD</text>
<text x="282.4" y="150.8">RE</text>
<text x="282.4" y="153.4">DE</text>
<text x="295.2" y="150.8">B</text>
<text x="359.1" y="150.6" transform="rotate(-90 359.1 150.6)">R20</text>
<text x="368.8" y="155.9">SDI</text>
<text x="368.8" y="153.4">SDO</text>
<text x="368.8" y="150.8">INT2</text>
<text x="383" y="155.9">ADC3</text>
<text x="383" y="153.4">ADC2</text>
<text x="383" y="150.8">ADC1</text>
<text x="144.7" y="158.4">+3V3</text>
<text x="190.4" y="157.2">+3V3</text>
<text x="282.4" y="158.4">DI</text>
<text x="314.4" y="159.7">JP1</text>
<text x="329.9" y="160.7" transform="rotate(-90 329.9 160.7)">R11</text>
<text x="352.8" y="157" transform="rotate(-90 352.8 157)">GND</text>
<text x="359.1" y="158.1" transform="rotate(-90 359.1 158.1)">10k</text>
<text x="368.8" y="158.4">SPC</text>
<text x="368.8" y="161">CS</text>
<text x="149.8" y="167.3">R5</text>
<text x="253.9" y="164.8">R10</text>
<text x="254" y="167.3">10k</text>
<text x="290.5" y="164.6" transform="rotate(-90 290.5 164.6)">GND</text>
<text x="312" y="167.3">TERM_EN</text>
<text x="358" y="163.5">+3V3</text>
<text x="379.4" y="164.6" transform="rotate(-90 379.4 164.6)">GND</text>
<text x="124.9" y="173.7">SW1</text>
<text x="149.3" y="169.9">10k</text>
<text x="182.8" y="172.4">U4</text>
<text x="188" y="172.4">ESP32-C3-MINI-1-N4</text>
<text x="222.8" y="172.4">C11</text>
<text x="233" y="172.4">C12</text>
<text x="319.9" y="173.7">D8</text>
<text x="329.9" y="168.9" transform="rotate(-90 329.9 168.9)">120R</text>
<text x="180.8" y="178.8">EN</text>
<text x="194" y="179.5" transform="rotate(-90 194 179.5)">3V3</text>
<text x="222.3" y="175">10uF</text>
<text x="231.9" y="175">100nF</text>
<text x="258.3" y="176.2">GND</text>
<text x="287.5" y="176.2">GND</text>
<text x="318" y="176.2">SM712</text>
<text x="376.4" y="176.2">GND</text>
<text x="30.5" y="185.1">J4</text>
<text x="125.1" y="183.8">RST</text>
<text x="154.8" y="182.6">+3V3</text>
<text x="155.9" y="182.2" transform="rotate(-90 155.9 182.2)">TP1</text>
<text x="180.8" y="183.8">IO0</text>
<text x="194.4" y="183.8">RXD0/IO20</text>
<text x="218.9" y="182.6">GND</text>
<text x="229.1" y="182.6">GND</text>
<text x="22.5" y="187.7">TYPE-C-31-M-12</text>
<text x="60.9" y="186.4">VBUS</text>
<text x="114.8" y="188.9">GND</text>
<text x="149.2" y="187.7">C13</text>
<text x="149.3" y="190.2">1uF</text>
<text x="155.9" y="189.4" transform="rotate(-90 155.9 189.4)">IO0_AUX</text>
<text x="166.1" y="186.2" transform="rotate(-90 166.1 186.2)">R7</text>
<text x="180.8" y="188.9">IO2</text>
<text x="180.8" y="191.5">IO3</text>
<text x="180.8" y="186.4">IO1</text>
<text x="194.7" y="186.4">TXD0/IO21</text>
<text x="319.2" y="188.9">GND</text>
<text x="40.8" y="194">VBUS</text>
<text x="132" y="197.8">+3V3</text>
<text x="166.1" y="193" transform="rotate(-90 166.1 193)">10k</text>
<text x="180.8" y="194">IO4</text>
<text x="180.8" y="196.5">IO5</text>
<text x="42" y="199.1">CC1</text>
<text x="42" y="201.6">CC2</text>
<text x="70.4" y="202.9">USBLC6-2SC6</text>
<text x="76.1" y="200.4">U7</text>
<text x="143.2" y="200.8" transform="rotate(-90 143.2 200.8)">R8</text>
<text x="145.3" y="199.1">GND</text>
<text x="154.8" y="200.4">D7</text>
<text x="180.8" y="199.1">IO6</text>
<text x="180.8" y="201.6">IO7</text>
<text x="42.9" y="206.7">D-</text>
<text x="42.9" y="209.2">D-</text>
<text x="143.2" y="208.3" transform="rotate(-90 143.2 208.3)">1k</text>
<text x="153.7" y="208">BLUE</text>
<text x="180.8" y="209.2">IO10</text>
<text x="180.8" y="204.2">IO8</text>
<text x="180.8" y="206.7">IO9</text>
<text x="191.7" y="204.2">USB_D-/IO18</text>
<text x="191.7" y="206.7">USB_D+/IO19</text>
<text x="272.9" y="209.2">U6 SN74LV1T34DBVR</text>
<text x="277.3" y="206.7">+5V</text>
<text x="42.9" y="211.8">D+</text>
<text x="42.9" y="214.3">D+</text>
<text x="194" y="215.4" transform="rotate(-90 194 215.4)">GND</text>
<text x="40.7" y="221.9">SBU1</text>
<text x="274.8" y="219.4">A</text>
<text x="280.4" y="217.7" transform="rotate(-90 280.4 217.7)">VCC</text>
<text x="282.7" y="219.4">Y</text>
<text x="295.6" y="216.6" transform="rotate(-90 295.6 216.6)">R14</text>
<text x="30.2" y="225.1" transform="rotate(-90 30.2 225.1)">SHIELD</text>
<text x="37.8" y="225.1" transform="rotate(-90 37.8 225.1)">GND</text>
<text x="40.7" y="224.5">SBU2</text>
<text x="75.4" y="223.2">GND</text>
<text x="170.7" y="225.1">R19</text>
<text x="191" y="227">GND</text>
<text x="280.4" y="223" transform="rotate(-90 280.4 223)">GND</text>
<text x="295.6" y="224.8" transform="rotate(-90 295.6 224.8)">330R</text>
<text x="166.2" y="233.4">+3V3</text>
<text x="170.9" y="228.9">10k</text>
<text x="259.6" y="228.3">+5V</text>
<text x="277.3" y="232.1">GND</text>
<text x="27.1" y="239.7">GND</text>
<text x="34.8" y="239.7">GND</text>
<text x="262.4" y="239.1">100nF</text>
<text x="263.5" y="235.3">C17</text>
<text x="49.4" y="245.4">R4</text>
<text x="65.9" y="245.4">R3</text>
<text x="130" y="242.3">SW2</text>
<text x="48.6" y="249.2">5.1k</text>
<text x="65.2" y="249.2">5.1k</text>
<text x="259.6" y="246.1">GND</text>
<text x="53.8" y="257.5">GND</text>
<text x="61.4" y="257.5">GND</text>
<text x="119.9" y="257.5">GND</text>
<text x="126.4" y="252.4">BOOT_DEMO</text>
<text x="154.8" y="255.6">R6</text>
<text x="149.7" y="263.9">+3V3</text>
<text x="154.4" y="259.4">10k</text>
</g>
<g font-size="1.3" fill="#a90000">
<text x="38.6" y="35.4">6</text>
<text x="38.6" y="32.9">7</text>
<text x="38.6" y="30.3">8</text>
<text x="38.6" y="40.5">4</text>
<text x="38.6" y="38">5</text>
<text x="216.4" y="40.5">3</text>
<text x="234.2" y="40.5">6</text>
<text x="38.6" y="45.6">2</text>
<text x="38.6" y="43">3</text>
<text x="216.4" y="45.6">5</text>
<text x="234.2" y="43">2</text>
<text x="234.2" y="45.6">4</text>
<text x="346" y="43">1</text>
<text x="346" y="45.6">3</text>
<text x="358.7" y="43">5</text>
<text x="30.3" y="53.5" transform="rotate(-90 30.3 53.5)">SH</text>
<text x="38.6" y="48.1">1</text>
<text x="225.9" y="50.3" transform="rotate(-90 225.9 50.3)">1</text>
<text x="352.9" y="52.8" transform="rotate(-90 352.9 52.8)">2</text>
<text x="69.8" y="71">1</text>
<text x="69.8" y="73.5">2</text>
<text x="69.8" y="76.1">3</text>
<text x="69.8" y="100.2">1</text>
<text x="69.8" y="102.7">2</text>
<text x="69.8" y="105.3">3</text>
<text x="69.8" y="107.8">4</text>
<text x="289.4" y="139.2" transform="rotate(-90 289.4 139.2)">8</text>
<text x="375.8" y="141.7" transform="rotate(-90 375.8 141.7)">1</text>
<text x="380.9" y="142.3" transform="rotate(-90 380.9 142.3)">14</text>
<text x="279.9" y="147.2">1</text>
<text x="279.9" y="149.7">2</text>
<text x="297.7" y="144.6">6</text>
<text x="297.7" y="149.7">7</text>
<text x="365.7" y="147.2">11</text>
<text x="366.3" y="149.7">9</text>
<text x="388.6" y="149.7">16</text>
<text x="279.9" y="152.3">3</text>
<text x="366.3" y="154.8">6</text>
<text x="366.3" y="152.3">7</text>
<text x="388.6" y="154.8">13</text>
<text x="388.6" y="152.3">15</text>
<text x="279.9" y="157.3">4</text>
<text x="366.3" y="157.3">4</text>
<text x="366.3" y="159.9">8</text>
<text x="289.4" y="167.1" transform="rotate(-90 289.4 167.1)">5</text>
<text x="378.3" y="167.1" transform="rotate(-90 378.3 167.1)">5</text>
<text x="178.3" y="177.7">8</text>
<text x="192.9" y="174.7" transform="rotate(-90 192.9 174.7)">3</text>
<text x="313" y="177.7">1</text>
<text x="328.2" y="177.7">2</text>
<text x="177.7" y="182.7">12</text>
<text x="177.7" y="185.3">13</text>
<text x="205.7" y="182.7">30</text>
<text x="205.7" y="185.3">31</text>
<text x="321.2" y="181.1" transform="rotate(-90 321.2 181.1)">3</text>
<text x="178.3" y="187.8">5</text>
<text x="178.3" y="190.4">6</text>
<text x="48.3" y="192.9">A4</text>
<text x="48.3" y="198">A5</text>
<text x="177.7" y="192.9">18</text>
<text x="177.7" y="195.4">19</text>
<text x="177.7" y="198">20</text>
<text x="48.2" y="200.5">B5</text>
<text x="177.7" y="200.5">21</text>
<text x="177.7" y="203.1">22</text>
<text x="205.7" y="203.1">26</text>
<text x="48.2" y="208.1">B7</text>
<text x="48.3" y="205.6">A7</text>
<text x="72.9" y="208.1">1</text>
<text x="77.3" y="205.2" transform="rotate(-90 77.3 205.2)">5</text>
<text x="80.5" y="208.1">6</text>
<text x="177.7" y="208.1">16</text>
<text x="177.7" y="205.6">23</text>
<text x="205.7" y="205.6">27</text>
<text x="48.2" y="213.2">B6</text>
<text x="48.3" y="210.7">A6</text>
<text x="72.9" y="210.7">3</text>
<text x="77.3" y="215.4" transform="rotate(-90 77.3 215.4)">2</text>
<text x="80.5" y="210.7">4</text>
<text x="279.3" y="212.8" transform="rotate(-90 279.3 212.8)">5</text>
<text x="48.3" y="220.8">A8</text>
<text x="192.9" y="217.9" transform="rotate(-90 192.9 217.9)">1</text>
<text x="272.3" y="218.3">2</text>
<text x="285" y="218.3">4</text>
<text x="48.2" y="223.4">B8</text>
<text x="279.3" y="225.5" transform="rotate(-90 279.3 225.5)">3</text>
<text x="29.1" y="230" transform="rotate(-90 29.1 230)">SH</text>
<text x="36.7" y="229.9" transform="rotate(-90 36.7 229.9)">A1</text>
</g>
<g font-size="1.3" fill="#0f0f0f">
<text x="55.9" y="38">V12_RAW</text>
<text x="108.3" y="40.5">V12_RAW</text>
<text x="55.9" y="45.6">RS485_B</text>
<text x="55.9" y="48.1">RS485_A</text>
<text x="38.5" y="73.5">LED_DATA_5V</text>
<text x="49.6" y="107.8">EXP_CMD</text>
<text x="354.3" y="129.4">I2C_SDA</text>
<text x="368.3" y="129.4">I2C_SCL</text>
<text x="253.7" y="147.2">LINK_RX</text>
<text x="337.8" y="144.7">RS485_A</text>
<text x="337.8" y="149.7">RS485_B</text>
<text x="346.9" y="147.2">IMU_INT1</text>
<text x="266.7" y="152.3">RS485_DE</text>
<text x="340.1" y="154.8">I2C_SDA</text>
<text x="260.4" y="157.4">LINK_TX</text>
<text x="340.2" y="157.4">I2C_SCL</text>
<text x="155.1" y="185.3">IMU_INT1</text>
<text x="218.4" y="185.3">LINK_TX</text>
<text x="218.4" y="182.8">LINK_RX</text>
<text x="154.1" y="190.4">RS485_DE</text>
<text x="155" y="192.9">EXP_CMD</text>
<text x="156" y="198">I2C_SDA</text>
<text x="156" y="200.5">I2C_SCL</text>
<text x="218.4" y="203.1">USB_DN</text>
<text x="87.6" y="208.2">USB_DN</text>
<text x="153" y="208.2">WS2812_TX</text>
<text x="218.4" y="205.6">USB_DP</text>
<text x="87.6" y="210.7">USB_DP</text>
<text x="250.7" y="218.3">WS2812_TX</text>
<text x="304.8" y="218.3">LED_DATA_5V</text>
</g>
</svg>
